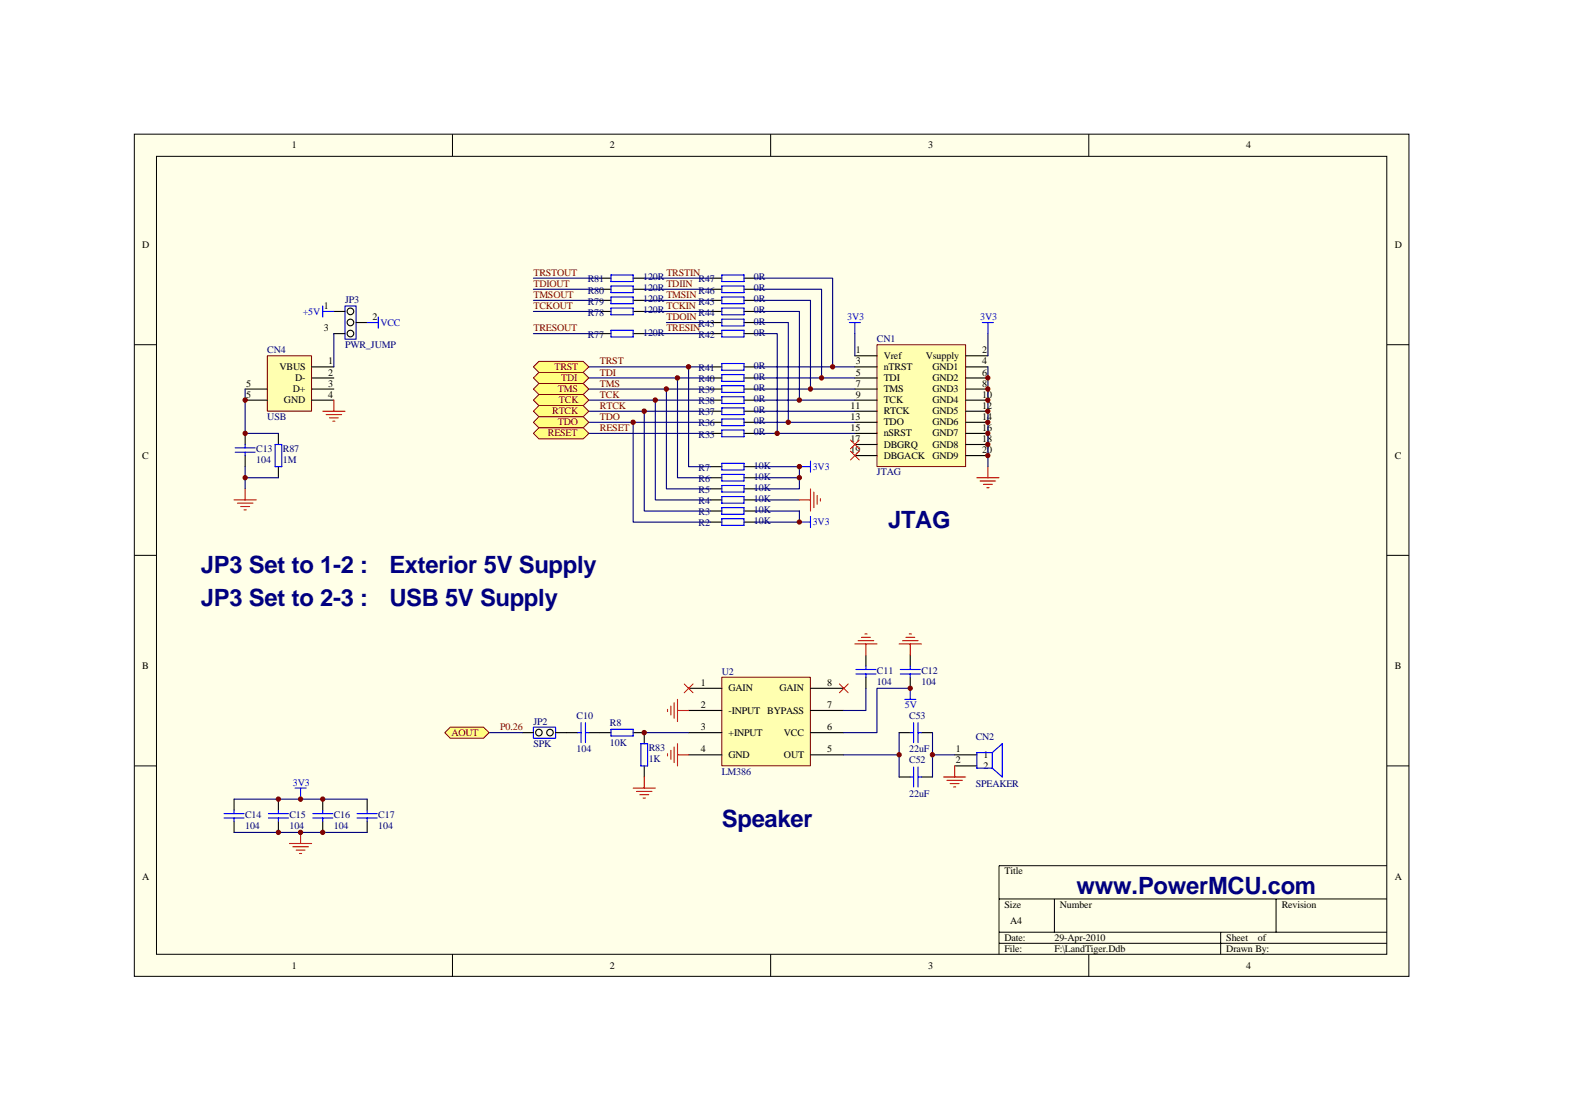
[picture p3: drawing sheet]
<svg xmlns="http://www.w3.org/2000/svg" width="297mm" height="210mm" viewBox="0 0 297 210" stroke-linecap="round" stroke-linejoin="round" font-family="sans-serif">
<path d="M25.4 25.4h241v159.1h-241z" fill="#ffffe8"/>
<g fill="none" stroke="#000" stroke-width=".19">
<path d="M25.4 25.4h241v159.1h-241zM29.6 29.5h232.6v150.9h-232.6zM85.6 25.4v4.1M145.7 25.4v4.1M205.9 25.4v4.1M25.4 65.2h4.2M262.2 65.2h4.2M25.4 105h4.2M262.2 105h4.2M25.4 144.8h4.2M262.2 144.8h4.2M188.9 169.9h73.3"/>
<path d="M188.9 176.2h73.3M188.9 178.3h73.3M199.4 169.9v6.3M230.8 176.2v4.2M241.3 169.9v6.3M262.2 163.6h-73.3v16.8M85.6 180.4v4.2M145.7 180.4v4.2M205.9 180.4v4.2"/>
</g>
<path d="M44.3 151v2.1M44.3 155.2v2.1M52.6 151v2.1M52.6 155.2v2.1M61 151v2.1M61 155.2v2.1M69.4 151v2.1M69.4 155.2v2.1" fill="none" stroke="#000" stroke-width=".21"/>
<g fill="none" stroke="#00f" stroke-width=".21">
<path d="M42.4 154.6h3.7M42.4 153.8h3.7M44.3 153.1v.7M44.3 154.6v.6M50.8 154.6h3.7M50.8 153.8h3.7M52.6 153.1v.7M52.6 154.6v.6M55.8 148.9h2.1M56.8 148.9v2.1M59.1 154.6h3.8M59.1 153.8h3.8"/>
<path d="M61 153.1v.7M61 154.6v.6M67.5 154.6h3.8M67.5 153.8h3.8M69.4 153.1v.7M69.4 154.6v.6"/>
</g>
<path d="M44.3 151h25.1M44.3 157.3h25.1" fill="none" stroke="#000080" stroke-width=".21"/>
<path d="M54.7 159.4h4.2M56.8 157.3v2.1M55.4 160h2.9M56 160.7h1.7M56.6 161.3h.4" fill="none" stroke="#f00" stroke-width=".21"/>
<path d="M50.6 67.3h8.3v10.4h-8.3z" fill="#ffffb0"/>
<path d="M50.5 67.2h8.4v10.5h-8.4z" fill="none" stroke="#800000" stroke-width=".19"/>
<g fill="none" stroke="#000" stroke-width=".21">
<path d="M63.1 58.9h2.1M46.4 73.5h4.1M46.4 75.6h4.1M58.9 69.3h4.2M58.9 71.4h4.2M58.9 73.5h4.2M58.9 75.6h4.2M63.1 63.1h2.1M67.3 61h2.1M46.4 81.9v2.1M46.4 86.1v2.1M52.6 81.9v2.1"/>
<path d="M52.6 88.2v2.1"/>
<circle cx="66.3" cy="58.8" r=".62"/>
<circle cx="66.3" cy="60.9" r=".62"/>
<circle cx="66.3" cy="63" r=".62"/>
</g>
<path d="M61 77.7h4.2M61.7 78.4h2.9M62.3 79h1.7M62.9 79.6h.4M63.1 75.6v2.1M44.3 94.5h4.1M44.9 95.1h2.9M45.5 95.7h1.7M46.1 96.4h.5M46.4 92.4v2.1" fill="none" stroke="#f00" stroke-width=".21"/>
<path d="M61 57.8v2.1M61 58.9h2.1M71.5 59.9v2.1M69.4 61h2.1M44.5 85.5h3.7M44.5 84.6h3.7M46.4 84v.6M46.4 85.5v.6M52 84h1.3v4.2h-1.3z" fill="none" stroke="#00f" stroke-width=".21"/>
<path d="M46.4 73.5v8.4h6.2M63.1 63.1v6.2M46.4 88.2v4.2M46.4 90.3h6.2" fill="none" stroke="#000080" stroke-width=".21"/>
<path d="M65.2 57.8h2.1v6.3h-2.1z" fill="none" stroke="#0000bf" stroke-width=".21"/>
<path d="M165.8 65.2h16.8v23h-16.8z" fill="#ffffb0"/>
<path d="M165.8 65.2h16.8v23h-16.8z" fill="none" stroke="#800000" stroke-width=".19"/>
<g fill="none" stroke="#000" stroke-width=".21">
<path d="M113.4 54.7h2.1M113.4 56.8h2.1M113.4 58.9h2.1M113.4 52.6h2.1M119.7 54.7h2.1M119.7 56.8h2.1M119.7 58.9h2.1M119.7 52.6h2.1M113.4 63.1h2.1M119.7 63.1h2.1M134.4 69.3h2.1M134.4 71.4h2.1"/>
<path d="M134.4 73.5h2.1M134.4 75.6h2.1M134.4 77.7h2.1M134.4 79.8h2.1M140.7 69.3h2.1M140.7 71.4h2.1M140.7 73.5h2.1M140.7 75.6h2.1M140.7 77.7h2.1M140.7 79.8h2.1M161.6 67.2h4.2M161.6 69.3h4.2"/>
<path d="M161.6 71.4h4.2M161.6 73.5h4.2M161.6 75.6h4.2M161.6 77.7h4.2M161.6 79.8h4.2M182.6 67.2h4.2M182.6 69.3h4.2M182.6 71.4h4.2M182.6 73.5h4.2M182.6 75.6h4.2M182.6 77.7h4.2M182.6 79.8h4.2"/>
<path d="M134.4 81.9h2.1M134.4 88.2h2.1M134.4 90.3h2.1M134.4 92.4h2.1M134.4 94.5h2.1M134.4 96.6h2.1M134.4 98.7h2.1M140.7 81.9h2.1M140.7 88.2h2.1M140.7 90.3h2.1M140.7 92.4h2.1M140.7 94.5h2.1"/>
<path d="M140.7 96.6h2.1M140.7 98.7h2.1M161.6 81.9h4.2M161.6 84h4.2M161.6 86.1h4.2M182.6 81.9h4.2M182.6 84h4.2M182.6 86.1h4.2"/>
</g>
<g fill="none" stroke="#00f" stroke-width=".21">
<path d="M115.5 52h4.2v1.2h-4.2zM115.5 54.1h4.2v1.2h-4.2zM115.5 56.1h4.2v1.3h-4.2zM115.5 58.2h4.2v1.3h-4.2zM115.5 62.4h4.2v1.3h-4.2zM136.5 68.7h4.2v1.3h-4.2zM136.5 70.8h4.2v1.3h-4.2zM136.5 72.9h4.2v1.3h-4.2zM136.5 75h4.2v1.3h-4.2zM136.5 77.1h4.2v1.3h-4.2zM136.5 79.2h4.2v1.3h-4.2zM160.6 61h2.1"/>
<path d="M161.6 61v2.1M185.7 61h2.1M186.8 61v2.1M136.5 81.3h4.2v1.2h-4.2zM136.5 87.6h4.2v1.2h-4.2zM136.5 89.7h4.2v1.2h-4.2zM136.5 91.8h4.2v1.2h-4.2zM136.5 93.9h4.2v1.2h-4.2zM136.5 95.9h4.2v1.3h-4.2zM136.5 98h4.2v1.3h-4.2zM151.1 88.2h2.1M151.1 98.7h2.1"/>
<path d="M153.2 87.1v2.1M153.2 97.6v2.1"/>
</g>
<g fill="none" stroke="#000080" stroke-width=".21">
<path d="M100.9 58.9h12.5M100.9 56.8h12.5M100.9 54.7h12.5M100.9 52.6h12.5M100.9 63.1h12.5M111.3 69.3h23.1M111.3 71.4h23.1M111.3 73.5h23.1M111.3 75.6h23.1M111.3 77.7h23.1M111.3 79.8h23.1M119.7 79.8v18.9h14.7"/>
<path d="M121.8 77.7v18.9h12.6M123.9 75.6v18.9h10.5M126 73.5v18.9h8.4M128.1 71.4v18.9h6.3M130.2 69.3v18.9h4.2M161.6 63.1v4.1M186.8 63.1v4.1M111.3 81.9h23.1M142.8 88.2h8.3v4.2h-8.3M142.8 96.6h8.3v2.1h-8.3M142.8 94.5h8.3M142.8 90.3h8.3"/>
</g>
<path d="M151.1 94.5h2.1M153.2 92.4v4.2M153.9 93v2.9M154.5 93.6v1.7M155.1 94.3v.4M184.7 90.3h4.2M185.3 90.9h3M185.9 91.5h1.7M186.6 92.2h.4M186.8 88.2v2.1" fill="none" stroke="#f00" stroke-width=".21"/>
<g fill="#ffff80" stroke="#800000" stroke-width=".19">
<path d="M101.9 70.4h8.4l1 1-1 1.1h-8.4l-1-1.1z" fill-rule="evenodd"/>
<path d="M101.9 72.5h8.4l1 1-1 1.1h-8.4l-1-1.1z" fill-rule="evenodd"/>
<path d="M101.9 74.6h8.4l1 1-1 1.1h-8.4l-1-1.1z" fill-rule="evenodd"/>
<path d="M101.9 76.7h8.4l1 1-1 1.1h-8.4l-1-1.1z" fill-rule="evenodd"/>
<path d="M101.9 78.8h8.4l1 1-1 1.1h-8.4l-1-1.1z" fill-rule="evenodd"/>
<path d="M101.9 80.9h8.4l1 1-1 1.1h-8.4l-1-1.1z" fill-rule="evenodd"/>
<path d="M100.9 69.3l1-1h8.4l1 1-1 1.1h-8.4z" fill-rule="evenodd"/>
</g>
<path d="M134.4 52.6h2.1M134.4 54.7h2.1M134.4 56.8h2.1M134.4 58.9h2.1M140.7 52.6h2.1M140.7 54.7h2.1M140.7 56.8h2.1M140.7 58.9h2.1M134.4 61h2.1M134.4 63.1h2.1M140.7 61h2.1M140.7 63.1h2.1" fill="none" stroke="#000" stroke-width=".21"/>
<path d="M136.5 52h4.2v1.2h-4.2zM136.5 54.1h4.2v1.2h-4.2zM136.5 56.1h4.2v1.3h-4.2zM136.5 58.2h4.2v1.3h-4.2zM136.5 60.3h4.2v1.3h-4.2zM136.5 62.4h4.2v1.3h-4.2z" fill="none" stroke="#00f" stroke-width=".21"/>
<g fill="none" stroke="#000080" stroke-width=".21">
<path d="M121.8 52.6h12.6M121.8 54.7h12.6M121.8 56.8h12.6M121.8 58.9h12.6M142.8 58.9h8.3v16.7M142.8 56.8h10.4v16.7M142.8 54.7h12.5v16.7M142.8 52.6h14.6v16.7M121.8 63.1h12.6M126 61h8.4M142.8 63.1h4.2v18.8M142.8 61h6.3v18.8"/>
<path d="M142.8 69.3h18.8M142.8 71.4h18.8M142.8 73.5h18.8M142.8 75.6h18.8M142.8 77.7h18.8M142.8 79.8h18.8M186.8 69.3v18.9M142.8 81.9h18.8"/>
</g>
<path d="M160.8 83.2l1.7 1.6M160.8 85.3l1.7 1.6M162.5 83.2l-1.7 1.6M162.5 85.3l-1.7 1.6" fill="none" stroke="#f00" stroke-width=".19"/>
<path d="M136.5 128h16.7v16.7h-16.7z" fill="#ffffb0"/>
<path d="M136.5 128h16.7v16.7h-16.7z" fill="none" stroke="#800000" stroke-width=".19"/>
<g fill="none" stroke="#000" stroke-width=".21">
<path d="M107.1 138.5h2.1M111.3 138.5h4.2M119.7 138.5h2.1v2.1M130.2 130.1h6.3M130.2 134.3h6.3M130.2 138.5h6.3M153.2 130.1h6.3M153.2 134.3h6.3M153.2 138.5h6.3M163.7 123.8v2.1M163.7 128v2.1M121.8 144.8v2.1"/>
<path d="M130.2 142.7h6.3M153.2 142.7h6.3"/>
</g>
<path d="M109.2 138.5h.7M109.9 136.6v3.8M110.7 138.5h.6M110.7 136.6v3.8M115.5 137.8h4.2v1.3h-4.2zM161.8 126.5h3.8M161.8 127.4h3.8M163.7 125.9v.6M163.7 127.4v.6M171.1 132.2h2.1M172.1 130.1v2.1M121.2 140.6h1.2v4.2h-1.2z" fill="none" stroke="#00f" stroke-width=".21"/>
<g fill="none" stroke="#f00" stroke-width=".21">
<path d="M163.5 119.8h.4M126.2 134.1v.4M126.8 133.5v1.6M127.5 132.8v2.9M128.1 132.2v4.2M128.1 134.3h2.1M161.6 121.7h4.2M162.3 121.1h2.9M162.9 120.5h1.7M163.7 121.7v2.1M119.7 148.9h4.2M120.4 149.6h2.9"/>
<path d="M121 150.2h1.7M121.6 150.8h.4M121.8 146.9v2M126.2 142.5v.4M126.8 141.8v1.7M127.5 141.2v2.9M128.1 140.6v4.2M128.1 142.7h2.1"/>
</g>
<path d="M129.4 129.3l1.6 1.6M131 129.3l-1.6 1.6M158.7 129.3l1.7 1.6M160.4 129.3l-1.7 1.6" fill="none" stroke="#f00" stroke-width=".19"/>
<path d="M121.8 138.5h8.4" fill="none" stroke="#000080" stroke-width=".21"/>
<g fill="#ffffe8" stroke="#000" stroke-width=".21">
<circle cx="104" cy="138.5" r=".62"/>
<circle cx="101.9" cy="138.5" r=".62"/>
</g>
<path d="M100.9 137.4h4.1v2.1h-4.1z" fill="none" stroke="#00f" stroke-width=".21"/>
<path d="M98.8 138.5h2.1M105 138.5h2.1" fill="none" stroke="#000" stroke-width=".21"/>
<path d="M92.5 138.5h6.3" fill="none" stroke="#000080" stroke-width=".21"/>
<path d="M84.1 138.5l1-1.1h6.3l1.1 1.1-1.1 1h-6.3z" fill-rule="evenodd" fill="#ffff80" stroke="#800000" stroke-width=".19"/>
<path d="M170 138.5h2.1M172.1 123.8v2.1M172.1 128v2.1M174.2 138.5h2.1M170 146.9h2.1M174.2 146.9h2.1M180.5 142.7h4.2M180.5 144.8h4.2" fill="none" stroke="#000" stroke-width=".21"/>
<g fill="none" stroke="#00f" stroke-width=".21">
<path d="M170.2 126.5h3.8M170.2 127.4h3.8M172.1 125.9v.6M172.1 127.4v.6M172.1 138.5h.6M172.7 136.6v3.8M173.6 136.6v3.8M173.6 138.5h.6M172.1 146.9h.6M172.7 145v3.7M173.6 146.9h.6M173.6 145v3.7"/>
<path d="M187.6 142.2l1.9-1.6v6.3l-1.9-1.7M187.6 142.2v3M187.6 142.2h-2.9v3h2.9"/>
</g>
<path d="M171.9 119.8h.4M170 121.7h4.2M170.6 121.1h3M171.3 120.5h1.6M172.1 121.7v2.1M178.4 146.9h4.2M179 147.5h3M179.7 148.1h1.6M180.3 148.7h.4M180.5 144.8v2.1" fill="none" stroke="#f00" stroke-width=".21"/>
<path d="M163.7 130.1v4.2h-4.2M170 138.5v8.4M172.1 130.1h-6.3v8.4h-6.3M176.3 138.5v8.4M159.5 142.7h10.5M176.3 142.7h4.2" fill="none" stroke="#000080" stroke-width=".21"/>
<g fill="#800000" stroke="#800000" stroke-width=".19">
<circle cx="186.8" cy="71.4" r=".41"/>
<circle cx="186.8" cy="73.5" r=".41"/>
<circle cx="186.8" cy="75.6" r=".41"/>
<circle cx="186.8" cy="77.7" r=".41"/>
<circle cx="186.8" cy="79.8" r=".41"/>
<circle cx="186.8" cy="81.9" r=".41"/>
<circle cx="186.8" cy="84" r=".41"/>
<circle cx="186.8" cy="86.1" r=".41"/>
<circle cx="130.2" cy="69.3" r=".42"/>
<circle cx="128.1" cy="71.4" r=".42"/>
<circle cx="126" cy="73.5" r=".42"/>
<circle cx="123.9" cy="75.6" r=".42"/>
<circle cx="121.8" cy="77.7" r=".42"/>
<circle cx="119.7" cy="79.8" r=".42"/>
<circle cx="151.1" cy="88.2" r=".42"/>
<circle cx="151.1" cy="90.3" r=".42"/>
<circle cx="151.1" cy="98.7" r=".41"/>
<circle cx="146.9" cy="81.9" r=".42"/>
<circle cx="149" cy="79.8" r=".42"/>
<circle cx="151.1" cy="75.6" r=".42"/>
<circle cx="153.2" cy="73.5" r=".41"/>
<circle cx="155.3" cy="71.4" r=".41"/>
<circle cx="157.4" cy="69.3" r=".41"/>
<circle cx="172.1" cy="130.1" r=".41"/>
<circle cx="121.8" cy="138.5" r=".42"/>
<circle cx="170" cy="142.7" r=".41"/>
<circle cx="176.3" cy="142.7" r=".41"/>
<circle cx="46.3" cy="75.6" r=".41"/>
<circle cx="46.3" cy="81.9" r=".41"/>
<circle cx="46.3" cy="90.3" r=".41"/>
<circle cx="52.6" cy="151" r=".41"/>
<circle cx="52.6" cy="157.3" r=".41"/>
<circle cx="61" cy="151" r=".41"/>
<circle cx="61" cy="157.3" r=".41"/>
<circle cx="56.8" cy="151" r=".41"/>
<circle cx="56.8" cy="157.3" r=".41"/>
</g>
<g font-size="4.5" fill="#000080">
<text x="167.9" y="99.8">JTAG</text>
<text x="38" y="108.2">JP3 Set to 1-2 :</text>
<text x="73.6" y="108.2">Exterior 5V Supply</text>
<text x="38" y="114.5">JP3 Set to 2-3 :</text>
<text x="73.6" y="114.5">USB 5V Supply</text>
<text x="136.5" y="156.4">Speaker</text>
<text x="203.6" y="169">www.PowerMCU.com</text>
</g>
<g font-size="1.9">
<text x="55.2" y="28">1</text>
<text x="115.3" y="28">2</text>
<text x="175.5" y="28">3</text>
<text x="235.6" y="28">4</text>
<text x="26.9" y="46.9">D</text>
<text x="263.7" y="46.9">D</text>
<text x="61.2" y="58.4">1</text>
<text x="61.2" y="62.6">3</text>
<text x="70.5" y="60.5">2</text>
<text x="52.8" y="69.9">VBUS</text>
<text x="62.1" y="68.9">1</text>
<text x="62.1" y="71">2</text>
<text x="161.8" y="66.8">1</text>
<text x="161.8" y="68.9">3</text>
<text x="161.8" y="71">5</text>
<text x="167.1" y="67.8">Vref</text>
<text x="167.1" y="69.9">nTRST</text>
<text x="175" y="67.8">Vsupply</text>
<text x="176.3" y="69.9">GND1</text>
<text x="185.7" y="68.9">4</text>
<text x="185.7" y="71">6</text>
<text x="185.7" y="66.8">2</text>
<text x="46.6" y="73.1">5</text>
<text x="46.6" y="75.2">5</text>
<text x="53.7" y="76.2">GND</text>
<text x="55.4" y="74.1">D+</text>
<text x="55.8" y="72">D-</text>
<text x="62.1" y="73.1">3</text>
<text x="62.1" y="75.2">4</text>
<text x="160.8" y="77.3">11</text>
<text x="161.8" y="73.1">7</text>
<text x="161.8" y="75.2">9</text>
<text x="167.1" y="72">TDI</text>
<text x="167.1" y="74.1">TMS</text>
<text x="167.1" y="76.2">TCK</text>
<text x="176.3" y="72">GND2</text>
<text x="176.3" y="74.1">GND3</text>
<text x="176.3" y="76.2">GND4</text>
<text x="185.7" y="73.1">8</text>
<text x="185.7" y="75.2">10</text>
<text x="185.7" y="77.3">12</text>
<text x="160.8" y="79.4">13</text>
<text x="160.8" y="81.4">15</text>
<text x="160.8" y="83.5">17</text>
<text x="167.1" y="78.3">RTCK</text>
<text x="167.1" y="80.4">TDO</text>
<text x="167.1" y="82.5">nSRST</text>
<text x="176.3" y="78.3">GND5</text>
<text x="176.3" y="80.4">GND6</text>
<text x="176.3" y="82.5">GND7</text>
<text x="185.7" y="79.4">14</text>
<text x="185.7" y="81.4">16</text>
<text x="185.7" y="83.5">18</text>
<text x="26.9" y="86.7">C</text>
<text x="160.8" y="85.6">19</text>
<text x="167.1" y="84.6">DBGRQ</text>
<text x="167.1" y="86.7">DBGACK</text>
<text x="176.3" y="84.6">GND8</text>
<text x="176.3" y="86.7">GND9</text>
<text x="185.7" y="85.6">20</text>
<text x="263.7" y="86.7">C</text>
<text x="26.9" y="126.5">B</text>
<text x="132.5" y="129.6">1</text>
<text x="137.7" y="130.7">GAIN</text>
<text x="147.4" y="130.7">GAIN</text>
<text x="156.4" y="129.6">8</text>
<text x="263.7" y="126.5">B</text>
<text x="132.5" y="133.8">2</text>
<text x="137.7" y="134.9">-INPUT BYPASS</text>
<text x="156.4" y="133.8">7</text>
<text x="132.5" y="138">3</text>
<text x="132.5" y="142.2">4</text>
<text x="137.7" y="139.1">+INPUT</text>
<text x="137.7" y="143.3">GND</text>
<text x="148.2" y="143.3">OUT</text>
<text x="148.2" y="139.1">VCC</text>
<text x="156.4" y="142.2">5</text>
<text x="156.4" y="138">6</text>
<text x="180.7" y="142.2">1</text>
<text x="185.9" y="143.3">1</text>
<text x="180.7" y="144.3">2</text>
<text x="185.9" y="145.4">2</text>
<text x="26.9" y="166.3">A</text>
<text x="189.9" y="165.2">Title</text>
<text x="263.7" y="166.3">A</text>
<text x="189.9" y="171.5">Size</text>
<text x="200.4" y="171.5">Number</text>
<text x="242.3" y="171.5">Revision</text>
<text x="189.9" y="177.8">Date:</text>
<text x="189.9" y="179.9">File:</text>
<text x="191" y="174.7">A4</text>
<text x="199.4" y="179.9">F:\LandTiger.Ddb</text>
<text x="199.4" y="177.8">29-Apr-2010</text>
<text x="231.9" y="179.9">Drawn By:</text>
<text x="231.9" y="177.8">Sheet</text>
<text x="237.8" y="177.8">of</text>
<text x="55.2" y="183">1</text>
<text x="115.3" y="183">2</text>
<text x="175.5" y="183">3</text>
<text x="235.6" y="183">4</text>
</g>
<g font-size="1.9" fill="#800000">
<text x="100.9" y="52.1">TRSTOUT</text>
<text x="126" y="52.1">TRSTIN</text>
<text x="100.9" y="54.2">TDIOUT</text>
<text x="100.9" y="56.3">TMSOUT</text>
<text x="100.9" y="58.4">TCKOUT</text>
<text x="126" y="54.2">TDIIN</text>
<text x="126" y="56.3">TMSIN</text>
<text x="126" y="58.4">TCKIN</text>
<text x="100.9" y="62.6">TRESOUT</text>
<text x="126" y="60.5">TDOIN</text>
<text x="126" y="62.6">TRESIN</text>
<text x="104.8" y="69.9">TRST</text>
<text x="113.4" y="68.9">TRST</text>
<text x="113.4" y="71">TDI</text>
<text x="105.5" y="74.1">TMS</text>
<text x="105.7" y="76.2">TCK</text>
<text x="106.1" y="72">TDI</text>
<text x="113.4" y="73.1">TMS</text>
<text x="113.4" y="75.2">TCK</text>
<text x="113.4" y="77.3">RTCK</text>
<text x="103.6" y="82.5">RESET</text>
<text x="104.4" y="78.3">RTCK</text>
<text x="105.5" y="80.4">TDO</text>
<text x="113.4" y="79.4">TDO</text>
<text x="113.4" y="81.4">RESET</text>
<text x="85.3" y="139.1">AOUT</text>
<text x="94.6" y="138">P0.26</text>
</g>
<g font-size="1.9" fill="#000080">
<text x="111.1" y="53.4">R81</text>
<text x="121.6" y="53">120R</text>
<text x="132.1" y="53.4">R47</text>
<text x="142.6" y="53">0R</text>
<text x="65.2" y="57.4">JP3</text>
<text x="111.1" y="55.5">R80</text>
<text x="111.1" y="57.6">R79</text>
<text x="111.1" y="59.7">R78</text>
<text x="121.6" y="55.1">120R</text>
<text x="121.6" y="57.1">120R</text>
<text x="121.6" y="59.2">120R</text>
<text x="132.1" y="55.5">R46</text>
<text x="132.1" y="57.6">R45</text>
<text x="132.1" y="59.7">R44</text>
<text x="142.6" y="55.1">0R</text>
<text x="142.6" y="57.1">0R</text>
<text x="142.6" y="59.2">0R</text>
<text x="65.2" y="65.7">PWR_JUMP</text>
<text x="111.1" y="63.9">R77</text>
<text x="121.6" y="63.4">120R</text>
<text x="132.1" y="61.8">R43</text>
<text x="132.1" y="63.9">R42</text>
<text x="142.6" y="61.3">0R</text>
<text x="142.6" y="63.4">0R</text>
<text x="165.8" y="64.7">CN1</text>
<text x="50.5" y="66.8">CN4</text>
<text x="132.1" y="70.1">R41</text>
<text x="142.6" y="69.7">0R</text>
<text x="142.6" y="71.8">0R</text>
<text x="132.1" y="72.2">R40</text>
<text x="132.1" y="74.3">R39</text>
<text x="132.1" y="76.4">R38</text>
<text x="142.6" y="73.9">0R</text>
<text x="142.6" y="76">0R</text>
<text x="50.5" y="79.4">USB</text>
<text x="132.1" y="78.5">R37</text>
<text x="132.1" y="80.6">R36</text>
<text x="132.1" y="82.7">R35</text>
<text x="142.6" y="78.1">0R</text>
<text x="142.6" y="80.2">0R</text>
<text x="142.6" y="82.3">0R</text>
<text x="48.4" y="85.4">C13</text>
<text x="48.4" y="87.5">104</text>
<text x="53.5" y="85.4">R87</text>
<text x="53.5" y="87.5">1M</text>
<text x="132.1" y="89">R7</text>
<text x="142.6" y="88.6">10K</text>
<text x="165.8" y="89.8">JTAG</text>
<text x="132.1" y="91.1">R6</text>
<text x="132.1" y="93.2">R5</text>
<text x="132.1" y="95.3">R4</text>
<text x="142.6" y="90.7">10K</text>
<text x="142.6" y="92.8">10K</text>
<text x="142.6" y="94.8">10K</text>
<text x="132.1" y="97.4">R3</text>
<text x="132.1" y="99.5">R2</text>
<text x="142.6" y="96.9">10K</text>
<text x="142.6" y="99">10K</text>
<text x="136.5" y="127.5">U2</text>
<text x="165.8" y="127.3">C11</text>
<text x="165.8" y="129.4">104</text>
<text x="174.2" y="127.3">C12</text>
<text x="174.2" y="129.4">104</text>
<text x="100.9" y="137">JP2</text>
<text x="109" y="135.9">C10</text>
<text x="115.3" y="137.2">R8</text>
<text x="171.9" y="135.9">C53</text>
<text x="100.9" y="141.2">SPK</text>
<text x="109" y="142.2">104</text>
<text x="115.3" y="140.9">10K</text>
<text x="122.7" y="142">R83</text>
<text x="171.9" y="142.2">22uF</text>
<text x="184.5" y="139.9">CN2</text>
<text x="122.7" y="144.1">1K</text>
<text x="136.5" y="146.4">LM386</text>
<text x="171.9" y="144.3">C52</text>
<text x="184.5" y="148.7">SPEAKER</text>
<text x="46.4" y="154.6">C14</text>
<text x="54.7" y="154.6">C15</text>
<text x="63.1" y="154.6">C16</text>
<text x="71.5" y="154.6">C17</text>
<text x="171.9" y="150.6">22uF</text>
<text x="46.4" y="156.7">104</text>
<text x="54.7" y="156.7">104</text>
<text x="63.1" y="156.7">104</text>
<text x="71.5" y="156.7">104</text>
</g>
<g font-size="1.9" fill="#00f">
<text x="57.3" y="59.5">+5V</text>
<text x="71.9" y="61.6">VCC</text>
<text x="160.2" y="60.5">3V3</text>
<text x="185.3" y="60.5">3V3</text>
<text x="153.7" y="88.8">3V3</text>
<text x="153.7" y="99.3">3V3</text>
<text x="171.1" y="133.8">5V</text>
<text x="55.4" y="148.5">3V3</text>
</g>
</svg>
